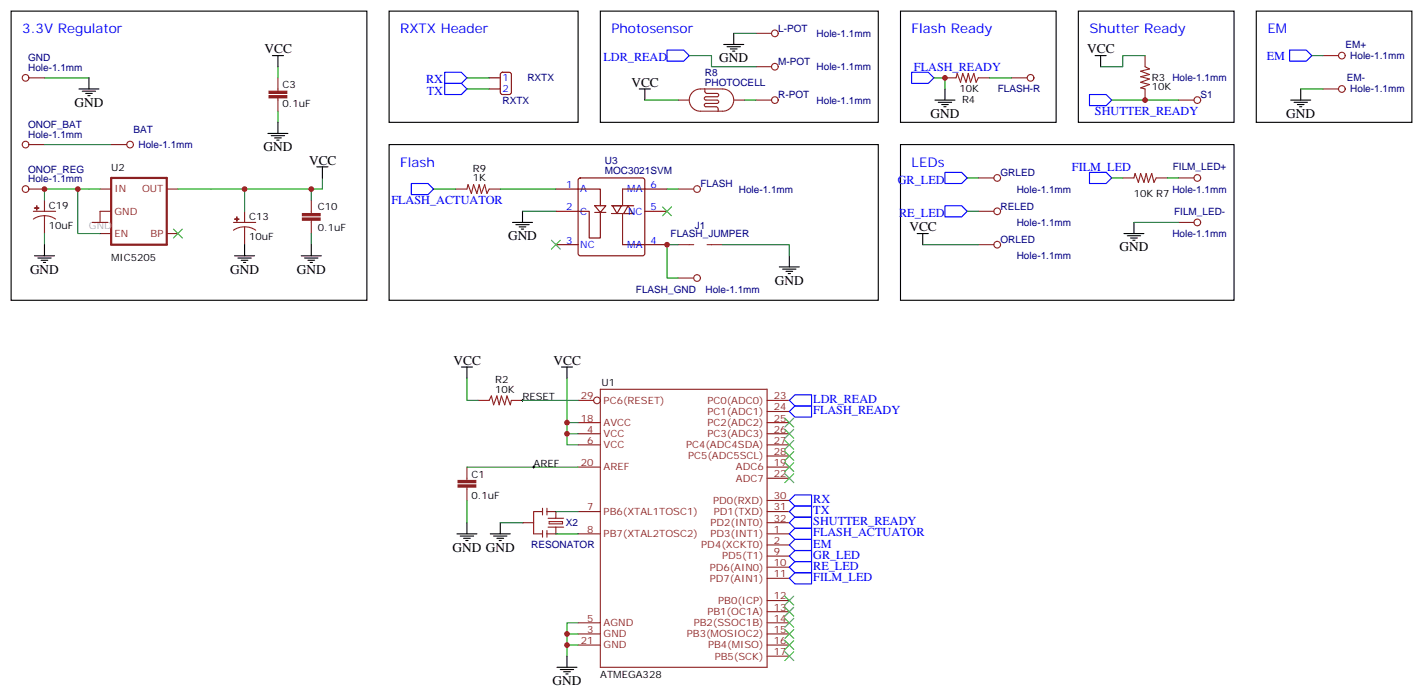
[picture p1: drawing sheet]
<svg xmlns="http://www.w3.org/2000/svg" width="452mm" height="222mm" viewBox="0 0 452 222" stroke-linecap="round" stroke-linejoin="round" font-family="sans-serif">
<g fill="none" stroke="#8c2424" stroke-width=".35">
<path d="M419.8 17.6h4.9M9.2 24.7h4.9M88.2 24.7v4.2M88.2 31v4.3M373.9 31.8h5M419.8 28.2h4.9M9.2 60h4.9M9.2 45.9h4.9M31.7 60h3.6M35.3 45.9h4.9M52.9 60h3.5M215.2 60h4.9"/>
<path d="M310.4 56.4h5M356.3 56.4h3.5l.4-1.4 1 2.9 .7-2.9 1.1 2.9 .7-2.9 .7 2.9 1.1-2.9 .7 2.9 .7-1.5h3.5M373.9 56.4h5M10.6 67h7M14.1 68.4l1.9 .3 1.6 .8M14.1 68.4l-1.8 .3-1.7 .8M14.1 63.5v3.5M14.1 68.4v5.7M29.3 70.6h4.9M31.7 74.1h3.6M35.3 67h-3.6v3.6M52.9 74.1h3.5"/>
<path d="M74.1 70.6h7M77.6 72l1.9 .2 1.6 .8M77.6 72l-1.8 .2-1.7 .8M77.6 67v3.6M77.6 72v5.6M98.8 63.5v4.2M98.8 69.8v4.3M310.4 67h5M310.4 77.6h5M373.9 70.6h5M151.7 127h3.5l.7-1.4 .7 2.8 1.1-2.8 .7 2.8 .7-2.8 1.1 2.8 .7-2.8 1 2.8 .4-1.4h3.5M183.4 127h5"/>
<path d="M183.4 137.6h7.1M183.4 134.1h7.1M190.5 123.5h52.9v88.2h-52.9zM243.4 127h7.1M243.4 137.6h7.1M243.4 134.1h7.1M243.4 130.5h7.1M148.2 148.2v4.2M148.2 154.5v4.2M183.4 141.1h7.1M183.4 148.2h7.1M243.4 141.1h7.1"/>
<path d="M243.4 148.2h7.1M243.4 158.7h7.1M243.4 151.7h7.1M243.4 144.6h7.1M165.8 165.8h3.5M172.2 162.3h-2.9v7h2.9M172.2 161.2v2.1M172.2 168.3v2.1M173.6 162.3h2.8v2.1M173.6 161.2v2.1M173.6 168.3v2.1M173.9 167.2h5"/>
<path d="M173.9 164.4h5M174.3 165.5h4.2v.7h-4.2zM176.4 167.2v2.1h-2.8M183.4 169.3h7.1M183.4 162.3h7.1M243.4 169.3h7.1M243.4 162.3h7.1M243.4 179.9h7.1M243.4 176.4h7.1M243.4 172.9h7.1M243.4 165.8h7.1M183.4 197.6h7.1"/>
<path d="M243.4 197.6h7.1M243.4 194h7.1M243.4 190.5h7.1M243.4 183.4h7.1M183.4 201.1h7.1M183.4 204.6h7.1M243.4 208.1h7.1M243.4 201.1h7.1M243.4 204.6h7.1"/>
<circle cx="425.8" cy="17.6" r="1.06"/>
<circle cx="8.1" cy="24.7" r="1.06"/>
<circle cx="379.9" cy="31.7" r="1.06"/>
<circle cx="425.8" cy="28.2" r="1.06"/>
<circle cx="8.1" cy="45.9" r="1.06"/>
<circle cx="8.1" cy="60" r="1.06"/>
<circle cx="41.3" cy="45.9" r="1.06"/>
<circle cx="221.2" cy="60" r="1.06"/>
<circle cx="316.4" cy="56.4" r="1.06"/>
<circle cx="379.9" cy="56.4" r="1.06"/>
<circle cx="316.4" cy="67" r="1.06"/>
<circle cx="316.4" cy="77.6" r="1.06"/>
<circle cx="379.9" cy="70.6" r="1.06"/>
<circle cx="189.4" cy="127" r="1.06"/>
</g>
<g fill="#8c2424" stroke="#8c2424" stroke-width=".35">
<path d="M96 69.1h5.6v.7h-5.6z"/>
<path d="M96 67.7h5.6v.7h-5.6z"/>
<path d="M74.4 69.5h1.4z"/>
<path d="M75.1 68.8l.1 1.4z"/>
<path d="M85.4 28.9h5.6v.7h-5.6z"/>
<path d="M85.4 30.3h5.6v.7h-5.6z"/>
<path d="M145.3 152.4h5.7v.7h-5.7z"/>
<path d="M145.3 153.8h5.7v.7h-5.7z"/>
<path d="M10.9 66h1.4z"/>
<path d="M11.6 65.3l.1 1.4z"/>
</g>
<path d="M35.3 56.4h17.6v21.2h-17.6z" fill="none" stroke="#8c2424" stroke-width=".71"/>
<g fill="none" stroke="#248c24" stroke-width=".35">
<path d="M88.2 21.2v3.5M88.2 35.3v3.5M31.7 60h-17.6v3.5M56.4 60h21.2M98.8 60h-21.2v7M98.8 60v3.5M102.3 56.4v3.6h-3.5M14.1 74.1v3.5M98.8 74.1v3.5M179.9 119.9v14.2h3.5M179.9 137.6v3.5h3.5M179.9 134.1v3.5"/>
<path d="M179.9 137.6h3.5M148.2 158.7v7.1M148.2 148.2h35.2M183.4 197.6h-3.5v3.5M179.9 201.1v7M179.9 201.1h3.5M179.9 204.6h3.5"/>
</g>
<path d="M165.5 127h.7M165.8 126.6v.8M169 148.2h.7M169.3 147.8v.7" fill="none" stroke="#000" stroke-width=".32"/>
<path d="M14.1 24.7h14.1M14.1 45.9h21.2" fill="none" stroke="#008700" stroke-width=".35"/>
<g fill="#8c2424">
<circle cx="176.4" cy="169.3" r=".18"/>
<circle cx="176.4" cy="162.3" r=".18"/>
<circle cx="165.8" cy="165.8" r=".18"/>
</g>
<g fill="none" stroke="#008700" stroke-width=".35">
<path d="M218.7 17.6h7.1v3.6h14.1M232.8 10.6h7.1M363.4 17.6h-7.1v3.6h-7.1M416.3 17.6h3.5M148.2 24.7h7M148.2 28.2h7M204.6 31.8h10.6M236.4 31.8h3.5M296.3 24.7h3.6v3.5M314 24.7h7M352.8 31.8h21.1M412.7 28.2h7.1"/>
<path d="M24.7 60v14.1h7M137.6 60h7M158.7 60h17.7M211.7 60h3.5M306.9 56.4h3.5M352.8 56.4h3.5M370.4 56.4h3.5M165.8 67h10.6M215.2 77.6h-3.5v10.6h3.5M229.3 77.6h21.2v3.5M292.8 77.6h17.6M306.9 67h3.5"/>
<path d="M359.8 70.6h14.1M148.2 119.9v7.1h3.5M158.7 165.8h7.1M176.4 162.3h7M176.4 169.3h7"/>
</g>
<g fill="none" stroke="#870000" stroke-width=".35">
<path d="M155.2 24.7h3.5M155.2 28.2h3.5M159 23.1l.5-.2h2.1l.6 .5 .1 5.9-.5 .6-2.3 .1-.7-.5-.1-5.9zM176.4 60h14.1v5.3M183.7 56.7l.4-.3h19.8l.5 .3 .2 .4v23.3l-.2 .5-.5 .2h-19.8l-.4-.2-.3-.5v-23.3zM211.7 60h-14.1v5.3M176.4 67h10.6v8.5h3.5v-8.1M176.4 77.6h7M188.7 65.3h3.6l-1.8 2.1zM188.7 67.4h3.6M194 65.3h7.1M194 67.7h7.1"/>
<path d="M194.4 65.3h2.8l-1.4 2.4zM197.6 67.7v9.9h14.1M199.3 65.3l1.4 2.4h-2.8zM204.6 67h7.1"/>
</g>
<g fill="none" stroke="#3c3" stroke-width=".35">
<path d="M55 72.7l2.9 2.8M57.9 72.7l-2.9 2.8M175 76.2l2.8 2.8M177.8 76.2l-2.8 2.8M210.3 65.6l2.8 2.8M213.1 65.6l-2.8 2.8M249.1 139.7l2.8 2.8M249.1 136.2l2.8 2.8M249.1 132.6l2.8 2.9M251.9 139.7l-2.8 2.8M251.9 136.2l-2.8 2.8M251.9 132.6l-2.8 2.9"/>
<path d="M249.1 150.3l2.8 2.8M249.1 146.8l2.8 2.8M249.1 143.2l2.8 2.8M251.9 150.3l-2.8 2.8M251.9 146.8l-2.8 2.8M251.9 143.2l-2.8 2.8M249.1 189.1l2.8 2.8M249.1 192.6l2.8 2.8M249.1 196.1l2.8 2.9M249.1 199.7l2.8 2.8M251.9 189.1l-2.8 2.8M251.9 192.6l-2.8 2.8"/>
<path d="M251.9 196.1l-2.8 2.9M251.9 199.7l-2.8 2.8M249.1 203.2l2.8 2.8M249.1 206.7l2.8 2.8M251.9 203.2l-2.8 2.8M251.9 206.7l-2.8 2.8"/>
</g>
<g fill="none" stroke="#8c2424" stroke-width=".35">
<path d="M239.9 10.6h4.9M363.4 17.6v3.6l1.4 .7-2.9 .7 2.9 1-2.9 .7 2.9 .7-2.9 1.1 2.9 .7-2.9 1.1 1.5 .3v3.6M215.2 31.8h3.5M219.8 29.3a3.5 3.5 0 0 1 2.4-1.1h7.1a3.5 3.5 0 0 1 3.5 3.6 3.5 3.5 0 0 1-3.5 3.5h-7.1a3.5 3.5 0 0 1-3.2-2.2 3.5 3.5 0 0 1 .8-3.8zM223.7 28.2v1l.4 .4h3.4a.53 .53 0 0 1 .6 .6 .53 .53 0 0 1-.6 .5h-3.5a.53 .53 0 0 0-.5 .5 .53 .53 0 0 0 .5 .6h3.5a.53 .53 0 0 1 .6 .5 .53 .53 0 0 1-.6 .5h-3.5a.53 .53 0 0 0-.5 .5 .53 .53 0 0 0 .5 .6h3.5l.3 .4 .1 1M232.8 31.8h3.6M239.9 31.8h4.9M239.9 21.2h4.9M299.9 24.7h3.5l.3-1.4 1.1 2.8 .7-2.8 1.1 2.8 .7-2.8 .7 2.8 1-2.8 .7 2.8 .7-1.4h3.6M321 24.7h5M144.6 60h3.6l.3-1.4 1.1 2.8 .7-2.8 1 2.8 .7-2.8 .8 2.8 1-2.8 .7 2.8 .7-1.4h3.5M215.2 77.6h4.9"/>
<path d="M224.4 77.6h4.9M215.2 88.2h4.9"/>
<circle cx="245.9" cy="10.6" r="1.06"/>
<circle cx="245.9" cy="31.7" r="1.06"/>
<circle cx="245.9" cy="21.2" r="1.06"/>
<circle cx="327" cy="24.7" r="1.06"/>
<circle cx="221.2" cy="88.2" r="1.06"/>
</g>
<g fill="none" stroke="#000" stroke-width=".35">
<path d="M3.5 3.5h112.9v91.7h-112.9zM86.4 17.6h3.6M88.2 17.6v3.6M123.5 3.5h59.9v35.3h-59.9zM190.5 3.5h88.2v35.3h-88.2zM229.7 14.1h6.3M230.7 14.8h4.2M231.8 15.5h2.1M232.5 16.2h.7M232.8 10.6v3.5M285.8 3.5h49.3v35.3h-49.3zM342.2 3.5h49.4v35.3h-49.4z"/>
<path d="M347.5 17.6h3.5M349.2 17.6v3.6M398.6 3.5h49.4v35.3h-49.4zM25 28.2h6.4M26.1 28.9h4.2M27.2 29.6h2.1M27.9 30.3h.7M28.2 24.7v3.5M88.2 38.8v3.5M202.8 28.2h3.6M204.6 28.2v3.6M296.7 31.8h6.3"/>
<path d="M297.7 32.5h4.3M298.8 33.2h2.1M299.5 33.9h.7M299.9 28.2v3.6M409.6 31.8h6.3M410.6 32.5h4.3M411.7 33.2h2.1M412.4 33.9h.7M412.7 28.2v3.6M85 42.3h6.4M86.1 43h4.2M87.1 43.7h2.2"/>
<path d="M87.8 44.4h.7M100.5 52.9h3.6M102.3 52.9v3.5M123.5 45.9h155.2v49.3h-155.2zM285.8 45.9h105.8v49.3h-105.8zM14.1 77.6v3.5M77.6 77.6v3.5M98.8 77.6v3.5M162.6 70.6h6.4M163.7 71.3h4.2M164.7 72h2.2M165.5 72.7h.7"/>
<path d="M165.8 67v3.6M291 74.1h3.6M292.8 74.1v3.5M356.7 74.1h6.3M357.7 74.8h4.2M358.8 75.5h2.1M359.5 76.2h.7M359.8 70.6v3.5M10.9 81.1h6.4M12 81.8h4.2M13.1 82.5h2.1M13.8 83.3h.7"/>
<path d="M74.4 81.1h6.4M75.5 81.8h4.2M76.6 82.5h2.1M77.3 83.3h.7M95.6 81.1h6.4M96.7 81.8h4.2M97.7 82.5h2.1M98.4 83.3h.7M247.3 84.7h6.3M248.4 85.4h4.2M249.4 86.1h2.1M250.1 86.8h.7"/>
<path d="M250.5 81.1v3.6M146.4 116.4h3.5M148.2 116.4v3.5M178.2 116.4h3.5M179.9 116.4v3.5M145 169.3h6.3M146 170h4.3M147.1 170.7h2.1M147.8 171.4h.7M148.2 165.8v3.5M155.6 169.3h6.3M156.6 170h4.3"/>
<path d="M157.7 170.7h2.1M158.4 171.4h.7M158.7 165.8v3.5M176.7 211.7h6.4M177.8 212.4h4.2M178.9 213.1h2.1M179.6 213.8h.7M179.9 208.1v3.6"/>
</g>
<g fill="none" stroke="#00f" stroke-width=".35">
<path d="M211.7 15.9h5.3l1.7 1.7-1.7 1.8h-5.3zM409.2 15.9h5.3l1.8 1.7-1.8 1.8h-5.3zM141.1 22.9h5.3l1.8 1.8-1.8 1.8h-5.3zM141.1 26.5h5.3l1.8 1.7-1.8 1.8h-5.3zM289.3 22.9h5.3l1.7 1.8-1.7 1.8h-5.3zM345.7 30h5.3l1.8 1.8-1.8 1.7h-5.3zM130.5 58.2h5.3l1.8 1.8-1.8 1.7h-5.3zM299.9 54.7h5.3l1.7 1.7-1.7 1.8h-5.3zM345.7 54.7h5.3l1.8 1.7-1.8 1.8h-5.3zM299.9 65.3h5.3l1.7 1.7-1.7 1.8h-5.3zM250.5 127l1.7-1.8h5.3v3.6h-5.3zM252.2 128.8h5.3v3.5h-5.3l-1.7-1.8z"/>
<path d="M250.5 158.7l1.7-1.7h5.3v3.5h-5.3zM250.5 162.3l1.7-1.8h5.3v3.5h-5.3zM250.5 169.3l1.7-1.7h5.3v3.5h-5.3zM250.5 165.8l1.7-1.8h5.3v3.6h-5.3zM250.5 176.4l1.7-1.8h5.3v3.6h-5.3zM250.5 179.9l1.7-1.7h5.3v3.5h-5.3zM250.5 172.9l1.7-1.8h5.3v3.5h-5.3zM250.5 183.4l1.7-1.7h5.3v3.5h-5.3z"/>
</g>
<path d="M165.8 127h17.6" fill="none" stroke="#248c24" stroke-width=".35"/>
<g fill="#c00">
<circle cx="77.6" cy="60" r=".88"/>
<circle cx="14.1" cy="60" r=".88"/>
<circle cx="211.7" cy="77.6" r=".88"/>
<circle cx="179.9" cy="134.1" r=".88"/>
<circle cx="179.9" cy="137.6" r=".88"/>
<circle cx="299.9" cy="24.7" r=".88"/>
<circle cx="363.4" cy="31.7" r=".88"/>
<circle cx="179.9" cy="204.6" r=".88"/>
<circle cx="179.9" cy="201.1" r=".88"/>
<circle cx="98.8" cy="60" r=".88"/>
<circle cx="24.7" cy="60" r=".88"/>
</g>
<g font-size="4.2" fill="#00f">
<text x="7.1" y="10.6">3.3V Regulator</text>
<text x="127" y="10.6">RXTX Header</text>
<text x="194" y="10.6">Photosensor</text>
<text x="289.3" y="10.6">Flash Ready</text>
<text x="345.7" y="10.6">Shutter Ready</text>
<text x="402.2" y="10.6">EM</text>
<text x="127" y="52.9">Flash</text>
<text x="289.3" y="52.9">LEDs</text>
</g>
<g font-size="4.2">
<text x="84" y="16.9">VCC</text>
<text x="345" y="16.9">VCC</text>
<text x="228.2" y="19.8">GND</text>
<text x="200.4" y="27.5">VCC</text>
<text x="23.6" y="33.9">GND</text>
<text x="295.3" y="37.4">GND</text>
<text x="408.2" y="37.4">GND</text>
<text x="83.6" y="48">GND</text>
<text x="98.1" y="52.2">VCC</text>
<text x="161.2" y="76.2">GND</text>
<text x="288.6" y="73.4">VCC</text>
<text x="355.2" y="79.7">GND</text>
<text x="9.5" y="86.8">GND</text>
<text x="73" y="86.8">GND</text>
<text x="94.2" y="86.8">GND</text>
<text x="245.9" y="90.3">GND</text>
<text x="143.9" y="115.7">VCC</text>
<text x="175.7" y="115.7">VCC</text>
<text x="143.6" y="175">GND GND</text>
<text x="175.3" y="217.3">GND</text>
</g>
<g font-size="3.9" fill="#00f">
<text x="191.5" y="19.4">LDR_READ</text>
<text x="290" y="22.5">FLASH_READY</text>
<text x="402" y="18.9">EM</text>
<text x="135.2" y="26.5">RX</text>
<text x="135.4" y="30">TX</text>
<text x="347.5" y="36.6">SHUTTER_READY</text>
<text x="284.9" y="58.2">GR_LED</text>
<text x="340.2" y="54.2">FILM_LED</text>
<text x="124.2" y="64.8">FLASH_ACTUATOR</text>
<text x="285.3" y="68.8">RE_LED</text>
<text x="258.1" y="127.8">LDR_READ</text>
<text x="258.1" y="131.4">FLASH_READY</text>
<text x="258.1" y="159.6">RX</text>
<text x="258.1" y="166.6">SHUTTER_READY</text>
<text x="258.1" y="163.1">TX</text>
<text x="258.1" y="170.2">FLASH_ACTUATOR</text>
<text x="258.1" y="173.7">EM</text>
<text x="258.1" y="177.2">GR_LED</text>
<text x="258.1" y="180.7">RE_LED</text>
<text x="258.1" y="184.3">FILM_LED</text>
</g>
<g font-size="3.2" fill="#000080">
<text x="246.9" y="10">L-POT</text>
<text x="259.1" y="11.7">Hole-1.1mm</text>
<text x="427" y="15.2">EM+</text>
<text x="8.9" y="22.6">Hole-1.1mm</text>
<text x="8.9" y="19.5">GND</text>
<text x="223.7" y="24">R8</text>
<text x="246.9" y="20.6">M-POT</text>
<text x="259.1" y="22.3">Hole-1.1mm</text>
<text x="428.5" y="18.8">Hole-1.1mm</text>
<text x="167.4" y="25.8">RXTX</text>
<text x="223.7" y="27.2">PHOTOCELL</text>
<text x="316.6" y="29.3">FLASH-R</text>
<text x="372" y="25.8">Hole-1.1mm</text>
<text x="427.4" y="25.8">EM-</text>
<text x="428.5" y="29.3">Hole-1.1mm</text>
<text x="159.4" y="32.9">RXTX</text>
<text x="246.9" y="31.2">R-POT</text>
<text x="259.1" y="32.9">Hole-1.1mm</text>
<text x="381" y="31.2">S1</text>
<text x="8.9" y="40.7">ONOF_BAT</text>
<text x="8.9" y="43.7">Hole-1.1mm</text>
<text x="42.3" y="42.2">BAT</text>
<text x="44" y="47">Hole-1.1mm</text>
<text x="191.9" y="52.1">U3</text>
<text x="8.9" y="57.9">Hole-1.1mm</text>
<text x="8.9" y="54.8">ONOF_REG</text>
<text x="191.9" y="55.3">MOC3021SVM</text>
<text x="222.2" y="59.4">FLASH</text>
<text x="317.5" y="55.9">GRLED</text>
<text x="372.2" y="54">FILM_LED+</text>
<text x="234.5" y="61.1">Hole-1.1mm</text>
<text x="322.6" y="61.1">Hole-1.1mm</text>
<text x="372" y="61.1">Hole-1.1mm</text>
<text x="317.5" y="66.5">RELED</text>
<text x="322.6" y="71.7">Hole-1.1mm</text>
<text x="372.6" y="68.1">FILM_LED-</text>
<text x="212.8" y="75.2">FLASH_JUMPER</text>
<text x="220.5" y="72.7">J1</text>
<text x="317.5" y="77.1">ORLED</text>
<text x="372" y="75.2">Hole-1.1mm</text>
<text x="322.6" y="82.3">Hole-1.1mm</text>
<text x="201.8" y="92.8">FLASH_GND</text>
<text x="223.9" y="92.8">Hole-1.1mm</text>
<text x="179.6" y="166.9">X2</text>
<text x="168.6" y="174">RESONATOR</text>
</g>
<g font-size="3.2">
<text x="89.6" y="28">C3</text>
<text x="304.5" y="29.2">10K</text>
<text x="365.5" y="28.7">10K</text>
<text x="365.5" y="25.7">R3</text>
<text x="89.6" y="34">0.1uF</text>
<text x="305.3" y="32.7">R4</text>
<text x="35.3" y="54.3">U2</text>
<text x="150.1" y="57.5">1K</text>
<text x="150.1" y="54.5">R9</text>
<text x="359.8" y="62.4">10K R7</text>
<text x="15.5" y="66.3">C19</text>
<text x="79" y="69.8">C13</text>
<text x="100.9" y="66.7">C10</text>
<text x="15.5" y="72.7">10uF</text>
<text x="79" y="76.2">10uF</text>
<text x="100.9" y="73.4">0.1uF</text>
<text x="35.3" y="82.9">MIC5205</text>
<text x="157.1" y="124.5">10K</text>
<text x="157.1" y="121.6">R2</text>
<text x="190.9" y="122.4">U1</text>
<text x="165.8" y="127">RESET</text>
<text x="169.3" y="148.2">AREF</text>
<text x="149.6" y="151.5">C1</text>
<text x="149.6" y="158.2">0.1uF</text>
<text x="190.5" y="215.2">ATMEGA328</text>
</g>
<g font-size="3.2" fill="#00f">
<text x="159.5" y="25.8">1</text>
<text x="159.5" y="29.3">2</text>
<text x="179.7" y="59.6">1</text>
<text x="206.4" y="59.6">6</text>
<text x="184.1" y="61">A</text>
<text x="199.1" y="61">MA</text>
<text x="179.7" y="66.7">2</text>
<text x="184.1" y="68.1">C</text>
<text x="199.3" y="68.1">NC</text>
<text x="206.4" y="66.7">5</text>
<text x="179.7" y="77.3">3</text>
<text x="206.4" y="77.3">4</text>
<text x="184.1" y="78.7">NC</text>
<text x="199.1" y="78.7">MA</text>
</g>
<g font-size="3.2" fill="#8d2323">
<text x="36.3" y="61">IN</text>
<text x="45.1" y="61">OUT</text>
<text x="36.3" y="68.1">GND</text>
<text x="36.3" y="75.1">EN</text>
<text x="47.8" y="75.1">BP</text>
<text x="184.4" y="126.6">29</text>
<text x="191.6" y="128.1">PC6(RESET)</text>
<text x="224.5" y="131.6">PC1(ADC1)</text>
<text x="224.5" y="128.1">PC0(ADC0)</text>
<text x="245.5" y="130.2">24</text>
<text x="245.5" y="126.6">23</text>
<text x="184.4" y="133.7">18</text>
<text x="186.4" y="137.2">4</text>
<text x="191.6" y="135.1">AVCC</text>
<text x="224.5" y="135.1">PC2(ADC2)</text>
<text x="245.5" y="137.2">26</text>
<text x="245.5" y="133.7">25</text>
<text x="186.4" y="140.8">6</text>
<text x="191.6" y="138.6">VCC</text>
<text x="191.6" y="142.2">VCC</text>
<text x="217.7" y="142.2">PC4(ADC4SDA)</text>
<text x="224.5" y="138.6">PC3(ADC3)</text>
<text x="245.5" y="140.8">27</text>
<text x="184.4" y="147.8">20</text>
<text x="191.6" y="149.2">AREF</text>
<text x="218.3" y="145.7">PC5(ADC5SCL)</text>
<text x="233.5" y="149.2">ADC6</text>
<text x="245.5" y="147.8">19</text>
<text x="245.5" y="144.3">28</text>
<text x="233.5" y="152.8">ADC7</text>
<text x="245.5" y="151.3">22</text>
<text x="186.4" y="161.9">7</text>
<text x="226.3" y="159.8">PD0(RXD)</text>
<text x="245.5" y="161.9">31</text>
<text x="245.5" y="158.4">30</text>
<text x="191.6" y="163.3">PB6(XTAL1TOSC1)</text>
<text x="225.4" y="166.9">PD2(INT0)</text>
<text x="226.5" y="163.3">PD1(TXD)</text>
<text x="245.5" y="165.5">32</text>
<text x="186.4" y="169">8</text>
<text x="191.6" y="170.4">PB7(XTAL2TOSC2)</text>
<text x="222.5" y="173.9">PD4(XCKT0)</text>
<text x="225.4" y="170.4">PD3(INT1)</text>
<text x="245.5" y="172.5">2</text>
<text x="245.5" y="169">1</text>
<text x="229.1" y="177.4">PD5(T1)</text>
<text x="245.5" y="179.6">10</text>
<text x="245.5" y="176">9</text>
<text x="225.2" y="184.5">PD7(AIN1)</text>
<text x="225.2" y="181">PD6(AIN0)</text>
<text x="245.5" y="183.1">11</text>
<text x="227.9" y="191.6">PB0(ICP)</text>
<text x="245.5" y="190.1">12</text>
<text x="186.4" y="197.2">5</text>
<text x="224.5" y="195.1">PB1(OC1A)</text>
<text x="245.5" y="197.2">14</text>
<text x="245.5" y="193.7">13</text>
<text x="186.4" y="200.7">3</text>
<text x="191.6" y="202.1">GND</text>
<text x="191.6" y="198.6">AGND</text>
<text x="218" y="202.1">PB3(MOSIOC2)</text>
<text x="220.1" y="198.6">PB2(SSOC1B)</text>
<text x="245.5" y="200.7">15</text>
<text x="184.4" y="204.3">21</text>
<text x="191.6" y="205.7">GND</text>
<text x="224.7" y="205.7">PB4(MISO)</text>
<text x="226.8" y="209.2">PB5(SCK)</text>
<text x="245.5" y="207.8">17</text>
<text x="245.5" y="204.3">16</text>
</g>
<text font-size="3.2" fill="#b4b4b4" x="28.2" y="72.7">GND</text>
</svg>
